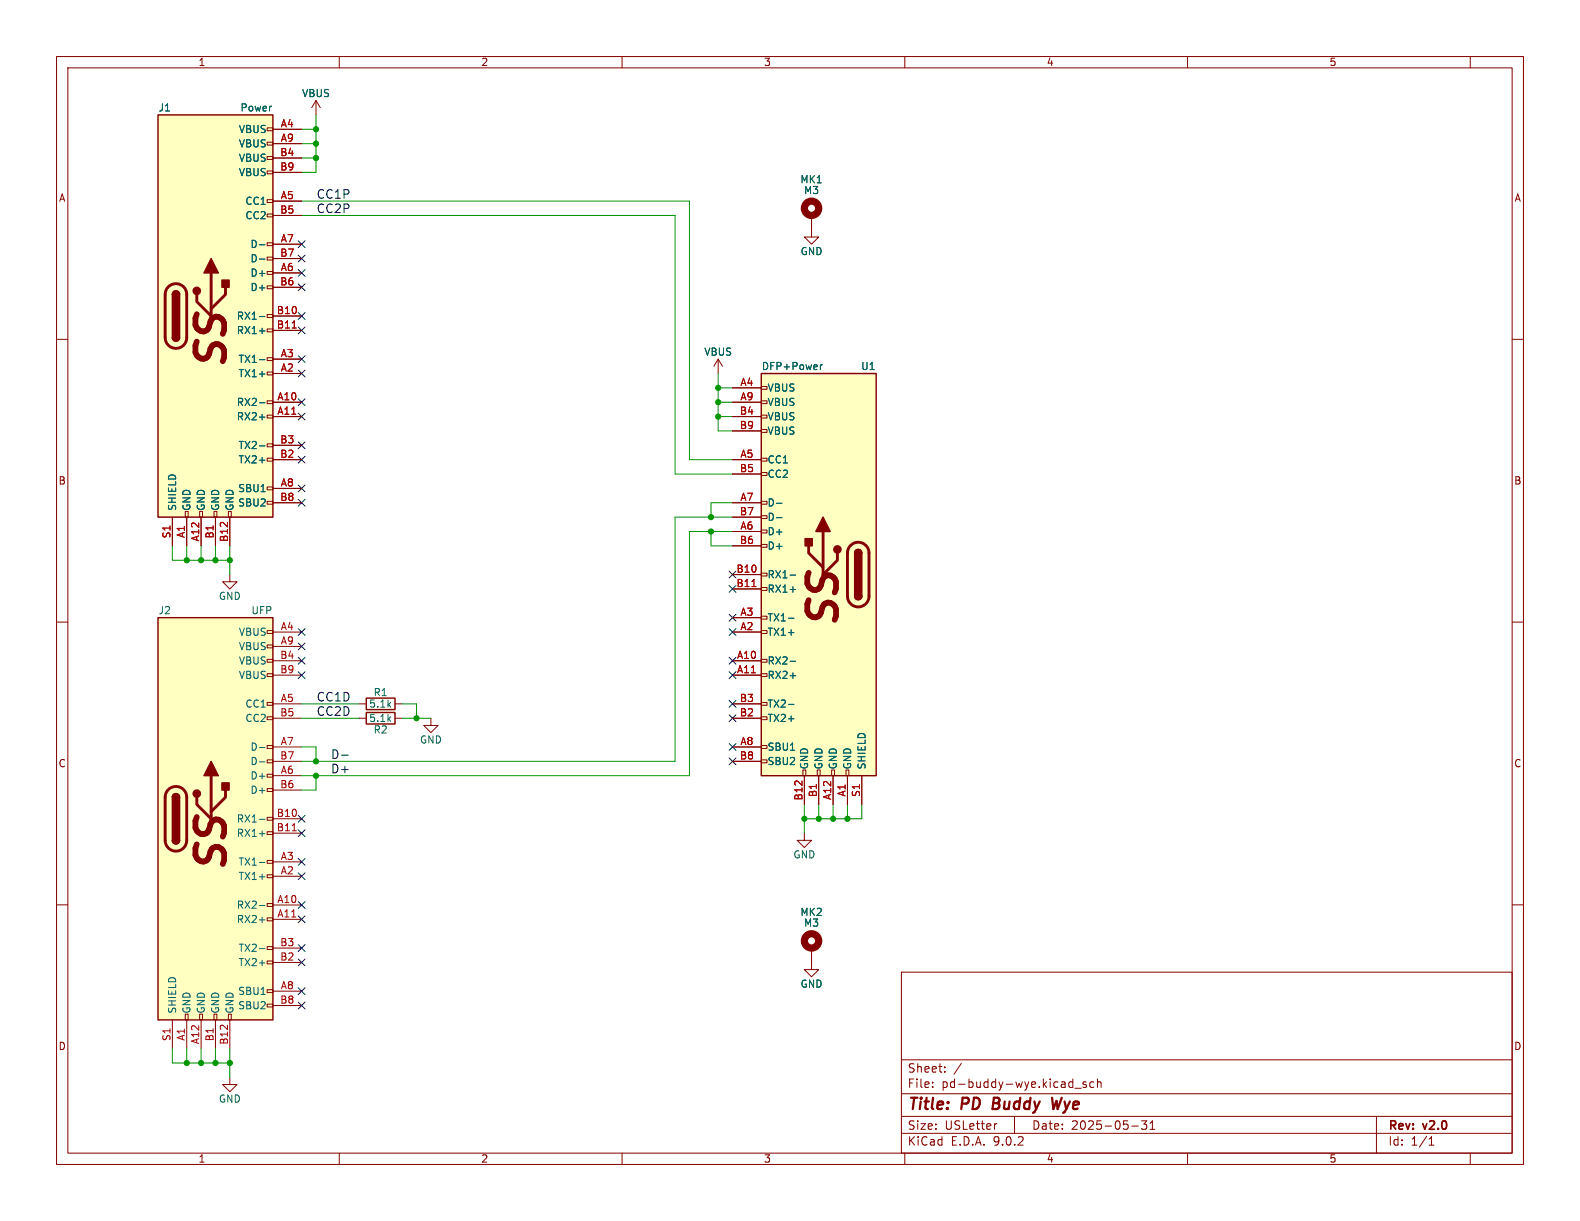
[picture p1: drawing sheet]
<svg xmlns="http://www.w3.org/2000/svg" width="279mm" height="216mm" viewBox="0 0 279 216" stroke-linecap="round" stroke-linejoin="round" font-family="sans-serif">
<g fill="none" stroke="#840000" stroke-width=".18">
<path d="M10 10h259.4v195.9h-259.4zM12 12h255.4v191.9h-255.4zM55.9 17.8l-.8 1.3M55.9 17.8l.7 1.3M55.9 17.8v2.5M60 10v2M110 10v2M160 10v2M210 10v2M260 10v2M10 60h2M267.4 60h2"/>
<path d="M10 110h2M40.6 101.6v1.3h1.3l-1.3 1.2-1.2-1.2h1.2M267.4 110h2M142.2 147.3v1.3h-1.2l1.2 1.3 1.3-1.3h-1.3M10 160h2M143.5 167.6v3.9h-1.3l1.3 1.2 1.3-1.2h-1.3M159.4 171.9h108v32h-108zM267.4 160h2M40.6 190.5v1.3h1.3l-1.3 1.2-1.2-1.2h1.2M159.4 197.4h108M159.4 193.4h108M159.4 187.4h108"/>
<path d="M164.9 192.1v.2M164.9 191.4v.1M167.1 189.4v.2M167.1 188.7v.1M170 188l-1.3 1.9M176.3 198.7l-.3 .1M179.4 197.4v3M190.1 192.4h1.1M192.1 191.4l-.4-.1-.2 .2 .1 .2 .5 .2v.3h-.6M193.4 191.4l-.4-.1-.3 .3v.4l.2 .2h.5M194.1 191.4l.2-.1 .3 .1 .1 .9M194.1 190.8v1.5"/>
<path d="M200.1 199.1h1.2M201.9 198.2h.9l-.5 .6 .4 .1v.6l-.2 .2h-.4l-.2-.2M203.4 199.7h.8M203.4 198.6l.4-.4v1.5M243.4 197.4v6.5M60 203.9v2M110 203.9v2M159.4 200.4h108M160 203.9v2M210 203.9v2M252.7 202.5h.9M252.7 201.4l.4-.4v1.5"/>
<path d="M260 203.9v2"/>
</g>
<path d="M175.8 194.1l-.3 2h.8M187.8 194.1l-.8 2-.2-1.4-.5 1.4" fill="none" stroke="#840000" stroke-width=".4"/>
<circle cx="143.5" cy="166.4" r="1.27" fill="none" stroke="#840000" stroke-width="1.3"/>
<path d="M134.6 66h20.3v71.2h-20.3z" fill="#ffffc2"/>
<g fill="none" stroke="#840000" stroke-width=".18">
<path d="M143.5 40.6v1.3h-1.3l1.3 1.3 1.3-1.3h-1.3M129.5 68.6h5.1M129.5 71.1h5.1M129.5 73.7h5.1M129.5 76.2h5.1M134.6 68.3h1v.5h-1zM134.6 70.9h1v.5h-1zM134.6 73.4h1v.5h-1zM134.6 75.9h1v.6h-1zM129.5 81.3h5.1M129.5 83.8h5.1M129.5 88.9h5.1"/>
<path d="M129.5 91.4h5.1M129.5 94h5.1M129.5 96.5h5.1M134.6 81h1v.5h-1zM134.6 83.6h1v.5h-1zM134.6 88.6h1v.6h-1zM134.6 91.2h1v.5h-1zM134.6 93.7h1v.5h-1zM134.6 96.3h1v.5h-1zM129.5 101.6h5.1M129.5 104.1h5.1M129.5 109.2h5.1"/>
<path d="M129.5 111.8h5.1M129.5 116.8h5.1M129.5 119.4h5.1M134.6 101.3h1v.6h-1zM134.6 103.9h1v.5h-1zM134.6 109h1v.5h-1zM134.6 111.5h1v.5h-1zM134.6 116.6h1v.5h-1zM134.6 119.1h1v.5h-1zM129.5 124.5h5.1M129.5 127h5.1M129.5 132.1h5.1"/>
<path d="M129.5 134.6h5.1M134.6 124.2h1v.5h-1zM134.6 126.7h1v.6h-1zM134.6 131.8h1v.5h-1zM134.6 134.4h1v.5h-1zM142 136.1h.5v1.1h-.5zM142.2 137.2v5M144.5 136.1h.5v1.1h-.5zM144.8 137.2v5M147.1 136.1h.5v1.1h-.5zM147.3 137.2v5M149.6 136.1h.5v1.1h-.5z"/>
<path d="M149.9 137.2v5M152.4 137.2v5"/>
</g>
<path d="M134.6 66h20.3v71.2h-20.3zM151.1 97.8a.63 .63 0 0 1 .7-.6 .63 .63 0 0 1 .6 .6M151.1 105.4a.63 .63 0 0 0 .7 .6 .63 .63 0 0 0 .6-.6" fill="none" stroke="#840000" stroke-width=".25"/>
<path d="M143 96.5v1.3l2.5 2.5M145.5 94v8.9M148.1 97.8v1.3l-2.6 2.5M150.4 96.4a1.9 1.9 0 0 1 2.1-.4 1.9 1.9 0 0 1 1.2 1.8v7.6a1.9 1.9 0 0 1-1.9 1.9 1.9 1.9 0 0 1-1.9-1.9v-7.8l.1-.6z" fill="none" stroke="#840000" stroke-width=".51"/>
<g fill="#840000" stroke="#840000" stroke-width=".25">
<path d="M151.1 97.8h1.3v7.6h-1.3z"/>
<path d="M151.3 97.3a.64 .64 0 0 1 .7-.1 .64 .64 0 0 1 .4 .6h-1.3z"/>
<path d="M151.1 105.4h1.3a.63 .63 0 0 1-.6 .6 .63 .63 0 0 1-.7-.6z"/>
<path d="M145.5 91.4l1.3 2.6h-2.5z"/>
<path d="M142.4 95.3h1.2v1.2h-1.2z"/>
<circle cx="148.1" cy="97.2" r=".63"/>
</g>
<path d="M145.1 64.5v.8M145.4 64.5l-.3 .2M137.3 89h1M137.3 91.5h1M139.4 109.3h1M139.7 101.7h1M139.7 104.2h1M139.7 116.9h1M139.7 119.5h1M139.4 124.6h1" fill="none" stroke="#006464" stroke-width=".18"/>
<path d="M133 103.7h.7" fill="none" stroke="#a90000" stroke-width=".18"/>
<path d="M27.9 109.2h20.4v71.1h-20.4z" fill="#ffffc2"/>
<g fill="none" stroke="#840000" stroke-width=".18">
<path d="M143.5 38.1v2.5M127 63.5l.8 1.3M127 63.5l-.8 1.3M127 63.5v2.5M47.2 111.5h1.1v.5h-1.1zM47.2 114h1.1v.6h-1.1zM47.2 116.6h1.1v.5h-1.1zM47.2 119.1h1.1v.5h-1.1zM48.3 111.8h5M48.3 114.3h5M48.3 116.8h5M48.3 119.4h5"/>
<path d="M47.2 124.2h1.1v.5h-1.1zM47.2 126.7h1.1v.6h-1.1zM47.2 131.8h1.1v.5h-1.1zM47.2 134.4h1.1v.5h-1.1zM47.2 136.9h1.1v.5h-1.1zM47.2 139.4h1.1v.6h-1.1zM48.3 124.5h5M48.3 127h5M48.3 132.1h5M48.3 134.6h5M48.3 137.2h5M48.3 139.7h5"/>
<path d="M47.2 144.5h1.1v.5h-1.1zM47.2 147.1h1.1v.5h-1.1zM47.2 152.1h1.1v.6h-1.1zM47.2 154.7h1.1v.5h-1.1zM47.2 159.8h1.1v.5h-1.1zM48.3 144.8h5M48.3 147.3h5M48.3 152.4h5M48.3 154.9h5M32.8 179.3h.5v1h-.5zM35.3 179.3h.5v1h-.5zM37.8 179.3h.6v1h-.6z"/>
<path d="M40.4 179.3h.5v1h-.5zM47.2 162.3h1.1v.5h-1.1zM47.2 167.4h1.1v.5h-1.1zM47.2 169.9h1.1v.5h-1.1zM47.2 175h1.1v.5h-1.1zM47.2 177.5h1.1v.6h-1.1zM48.3 160h5M48.3 162.6h5M48.3 167.6h5M48.3 170.2h5M48.3 175.3h5M48.3 177.8h5"/>
<path d="M30.5 180.3v5.1M33 180.3v5.1M35.6 180.3v5.1M38.1 180.3v5.1M40.6 180.3v5.1"/>
</g>
<path d="M27.9 109.2h20.4v71.1h-20.4zM30.5 141a.63 .63 0 0 1 .6-.7 .63 .63 0 0 1 .6 .7M30.5 148.6a.63 .63 0 0 0 .6 .6 .63 .63 0 0 0 .6-.6" fill="none" stroke="#840000" stroke-width=".25"/>
<path d="M29.8 139.6a1.9 1.9 0 0 1 2-.4 1.9 1.9 0 0 1 1.2 1.8v7.6a1.9 1.9 0 0 1-1.9 1.9 1.9 1.9 0 0 1-1.9-1.9v-7.8l.2-.6zM37.3 137.2v8.9M39.9 139.7v1.3l-2.6 2.5M34.8 141v1.2l2.5 2.6" fill="none" stroke="#840000" stroke-width=".51"/>
<g fill="#840000" stroke="#840000" stroke-width=".25">
<path d="M30.5 141h1.2v7.6h-1.2z"/>
<path d="M30.7 140.5a.64 .64 0 0 1 .7-.1 .64 .64 0 0 1 .3 .6h-1.2z"/>
<path d="M30.5 148.6h1.2a.63 .63 0 0 1-.6 .6 .63 .63 0 0 1-.6-.6z"/>
<path d="M37.3 134.6l1.3 2.6h-2.5z"/>
<path d="M39.2 138.4h1.3v1.3h-1.3z"/>
<circle cx="34.8" cy="140.3" r=".63"/>
</g>
<path d="M45.9 132.2h.9M45.9 134.7h.9M45.9 144.9h.9M45.9 147.4h.9M45.9 152.5h.9M45.9 160.1h.9M45.9 162.7h.9M45.9 167.7h.9" fill="none" stroke="#006464" stroke-width=".18"/>
<path d="M51.7 146.9h.7" fill="none" stroke="#a90000" stroke-width=".18"/>
<circle cx="143.5" cy="36.8" r="1.27" fill="none" stroke="#840000" stroke-width="1.3"/>
<path d="M27.9 20.3h20.4v71.1h-20.4z" fill="#ffffc2"/>
<g fill="none" stroke="#840000" stroke-width=".18">
<path d="M47.2 22.6h1.1v.5h-1.1zM47.2 25.1h1.1v.6h-1.1zM47.2 27.7h1.1v.5h-1.1zM47.2 30.2h1.1v.5h-1.1zM47.2 35.3h1.1v.5h-1.1zM47.2 37.8h1.1v.6h-1.1zM48.3 22.9h5M48.3 25.4h5M48.3 27.9h5M48.3 30.5h5M48.3 35.6h5M48.3 38.1h5"/>
<path d="M143.5 38.1v2.5M47.2 42.9h1.1v.5h-1.1zM47.2 45.5h1.1v.5h-1.1zM47.2 48h1.1v.5h-1.1zM47.2 50.5h1.1v.6h-1.1zM47.2 55.6h1.1v.5h-1.1zM47.2 58.2h1.1v.5h-1.1zM48.3 43.2h5M48.3 45.7h5M48.3 48.3h5M48.3 50.8h5M48.3 55.9h5"/>
<path d="M48.3 58.4h5M47.2 63.2h1.1v.6h-1.1zM47.2 65.8h1.1v.5h-1.1zM47.2 70.9h1.1v.5h-1.1zM47.2 73.4h1.1v.5h-1.1zM47.2 78.5h1.1v.5h-1.1zM48.3 63.5h5M48.3 66h5M48.3 71.1h5M48.3 73.7h5M48.3 78.7h5M129.5 71.1h5.1"/>
<path d="M129.5 73.7h5.1M129.5 68.6h5.1M129.5 76.2h5.1M30.5 91.4v5.1M32.8 90.4h.5v1h-.5zM33 91.4v5.1M35.3 90.4h.5v1h-.5zM35.6 91.4v5.1M37.8 90.4h.6v1h-.6zM38.1 91.4v5.1M40.4 90.4h.5v1h-.5zM40.6 91.4v5.1"/>
<path d="M47.2 81h1.1v.5h-1.1zM47.2 86.1h1.1v.5h-1.1zM47.2 88.6h1.1v.6h-1.1zM48.3 81.3h5M48.3 86.4h5M48.3 88.9h5M129.5 81.3h5.1M129.5 88.9h5.1M129.5 83.8h5.1M129.5 91.4h5.1M129.5 94h5.1M129.5 96.5h5.1"/>
<path d="M129.5 101.6h5.1M129.5 104.1h5.1M129.5 109.2h5.1M129.5 111.8h5.1M129.5 116.8h5.1M129.5 119.4h5.1M63.5 127h1.3M63.5 124.5h1.3M69.8 127h1.3M69.8 124.5h1.3M76.2 127v1.3h1.3l-1.3 1.2-1.3-1.2h1.3M129.5 127h5.1"/>
<path d="M129.5 124.5h5.1M129.5 132.1h5.1M129.5 134.6h5.1M142.2 137.2v5M144.8 137.2v5M147.3 137.2v5M149.9 137.2v5M152.4 137.2v5M143.5 167.6v2.6"/>
</g>
<path d="M27.9 20.3h20.4v71.1h-20.4zM30.5 52.1a.63 .63 0 0 1 .6-.7 .63 .63 0 0 1 .6 .7M30.5 59.7a.63 .63 0 0 0 .6 .6 .63 .63 0 0 0 .6-.6M64.8 126h5v2h-5zM64.8 123.4h5v2.1h-5z" fill="none" stroke="#840000" stroke-width=".25"/>
<path d="M29.8 50.7a1.9 1.9 0 0 1 2-.4 1.9 1.9 0 0 1 1.2 1.8v7.6a1.9 1.9 0 0 1-1.9 1.9 1.9 1.9 0 0 1-1.9-1.9v-7.8l.2-.6zM34.8 52.1v1.2l2.5 2.6M37.3 48.3v8.9M39.9 50.8v1.3l-2.6 2.5" fill="none" stroke="#840000" stroke-width=".51"/>
<g fill="#840000" stroke="#840000" stroke-width=".25">
<path d="M30.5 52.1h1.2v7.6h-1.2z"/>
<path d="M30.7 51.6a.64 .64 0 0 1 .7-.1 .64 .64 0 0 1 .3 .6h-1.2z"/>
<path d="M30.5 59.7h1.2a.63 .63 0 0 1-.6 .6 .63 .63 0 0 1-.6-.6z"/>
<path d="M37.3 45.7l1.3 2.6h-2.5z"/>
<path d="M39.2 49.5h1.3v1.3h-1.3z"/>
<circle cx="34.8" cy="51.4" r=".63"/>
</g>
<g fill="none" stroke="#006464" stroke-width=".18">
<path d="M45.9 43.3h.9M45.9 45.8h.9M45.9 56h.9M45.9 58.5h.9M45.9 63.6h.9M45.9 71.2h.9M45.9 73.8h.9M45.9 78.8h.9M145.1 64.5v.8M145.4 64.5l-.3 .2M137.3 89h1M137.3 91.5h1"/>
<path d="M139.4 109.3h1M139.7 101.7h1M139.7 104.2h1M139.7 116.9h1M139.7 119.5h1M139.4 124.6h1"/>
</g>
<path d="M51.7 58h.7M133 103.7h.7" fill="none" stroke="#a90000" stroke-width=".18"/>
<path d="M60.4 133.5h1.2" fill="none" stroke="#0f0f0f" stroke-width=".18"/>
<g fill="none" stroke="#009600" stroke-width=".18">
<path d="M53.3 35.6h68.6v45.7h7.6M53.3 38.1h66.1v45.7h10.1M53.3 22.9h2.6M53.3 25.4h2.6M53.3 27.9h2.6M55.9 20.3v10.2h-2.6M127 66v10.2h2.5M127 73.7h2.5M127 71.1h2.5M127 68.6h2.5M30.5 96.5v2.6h10.1M33 96.5v2.6"/>
<path d="M35.6 96.5v2.6M38.1 96.5v2.6M40.6 96.5v5.1M125.7 94v2.5h3.8M129.5 94h-7.6v43.2h-68.6M129.5 91.4h-10.1v43.2h-66.1M129.5 88.9h-3.8v2.5M53.3 132.1h2.6v2.5M53.3 127h10.2M53.3 124.5h10.2M55.9 137.2v2.5h-2.6M71.1 127h5.1"/>
<path d="M71.1 124.5h2.6v2.5M142.2 142.2v5.1M144.8 142.2v2.6M147.3 142.2v2.6M149.9 142.2v2.6M152.4 142.2v2.6h-10.2M30.5 185.4v2.6h10.1M33 185.4v2.6M35.6 185.4v2.6M38.1 185.4v2.6M40.6 185.4v5.1"/>
</g>
<g fill="none" stroke="#000084" stroke-width=".18">
<path d="M52.7 42.6l1.2 1.2M52.7 45.1l1.2 1.2M52.7 47.7l1.2 1.2M52.7 55.3l1.2 1.2M52.7 50.2l1.2 1.2M52.7 57.8l1.2 1.2M53.9 42.6l-1.2 1.2M53.9 45.1l-1.2 1.2M53.9 47.7l-1.2 1.2M53.9 55.3l-1.2 1.2M53.9 50.2l-1.2 1.2M53.9 57.8l-1.2 1.2"/>
<path d="M52.7 70.5l1.2 1.2M52.7 78.1l1.2 1.2M52.7 65.4l1.2 1.2M52.7 62.9l1.2 1.2M52.7 73.1l1.2 1.2M53.9 70.5l-1.2 1.2M53.9 78.1l-1.2 1.2M53.9 65.4l-1.2 1.2M53.9 62.9l-1.2 1.2M53.9 73.1l-1.2 1.2M52.7 88.3l1.2 1.2M52.7 85.8l1.2 1.2"/>
<path d="M52.7 80.7l1.2 1.2M53.9 88.3l-1.2 1.2M53.9 85.8l-1.2 1.2M53.9 80.7l-1.2 1.2M52.7 118.8l1.2 1.2M52.7 116.2l1.2 1.2M52.7 111.2l1.2 1.2M52.7 113.7l1.2 1.2M53.9 118.8l-1.2 1.2M53.9 116.2l-1.2 1.2M53.9 111.2l-1.2 1.2M53.9 113.7l-1.2 1.2"/>
<path d="M128.9 111.2l1.2 1.2M128.9 108.6l1.2 1.2M128.9 116.2l1.2 1.2M128.9 118.8l1.2 1.2M128.9 101l1.2 1.2M128.9 103.5l1.2 1.2M130.1 101l-1.2 1.2M130.1 111.2l-1.2 1.2M130.1 108.6l-1.2 1.2M130.1 116.2l-1.2 1.2M130.1 118.8l-1.2 1.2M130.1 103.5l-1.2 1.2"/>
<path d="M128.9 123.9l1.2 1.2M128.9 131.5l1.2 1.2M128.9 134l1.2 1.2M128.9 126.4l1.2 1.2M130.1 123.9l-1.2 1.2M130.1 131.5l-1.2 1.2M130.1 134l-1.2 1.2M130.1 126.4l-1.2 1.2M52.7 146.7l1.2 1.2M52.7 151.8l1.2 1.2M52.7 154.3l1.2 1.2M52.7 159.4l1.2 1.2"/>
<path d="M52.7 144.2l1.2 1.2M53.9 146.7l-1.2 1.2M53.9 151.8l-1.2 1.2M53.9 154.3l-1.2 1.2M53.9 159.4l-1.2 1.2M53.9 144.2l-1.2 1.2M52.7 162l1.2 1.2M52.7 169.6l1.2 1.2M52.7 177.2l1.2 1.2M52.7 167l1.2 1.2M52.7 174.7l1.2 1.2M53.9 162l-1.2 1.2"/>
<path d="M53.9 169.6l-1.2 1.2M53.9 177.2l-1.2 1.2M53.9 167l-1.2 1.2M53.9 174.7l-1.2 1.2"/>
</g>
<g fill="#009600" stroke="#009600" stroke-width=".18">
<circle cx="38.1" cy="188" r=".46"/>
<circle cx="40.6" cy="188" r=".46"/>
<circle cx="33" cy="188" r=".46"/>
<circle cx="35.6" cy="188" r=".46"/>
<circle cx="55.9" cy="134.6" r=".46"/>
<circle cx="55.9" cy="137.2" r=".46"/>
<circle cx="40.6" cy="99.1" r=".46"/>
<circle cx="35.6" cy="99.1" r=".46"/>
<circle cx="38.1" cy="99.1" r=".46"/>
<circle cx="33" cy="99.1" r=".46"/>
<circle cx="142.2" cy="144.8" r=".46"/>
<circle cx="149.9" cy="144.8" r=".46"/>
<circle cx="144.8" cy="144.8" r=".46"/>
<circle cx="147.3" cy="144.8" r=".46"/>
<circle cx="55.9" cy="22.9" r=".46"/>
<circle cx="55.9" cy="25.4" r=".46"/>
<circle cx="55.9" cy="27.9" r=".46"/>
<circle cx="127" cy="71.1" r=".46"/>
<circle cx="127" cy="68.6" r=".46"/>
<circle cx="127" cy="73.7" r=".46"/>
<circle cx="125.7" cy="91.4" r=".46"/>
<circle cx="125.7" cy="94" r=".46"/>
<circle cx="73.7" cy="127" r=".46"/>
</g>
<g font-size="7.1" fill="#840000">
<text x="41.4" y="65.9" transform="rotate(-90 41.4 65.9)">SS</text>
<text x="149.6" y="111.6" transform="rotate(-90 149.6 111.6)">SS</text>
<text x="41.4" y="154.8" transform="rotate(-90 41.4 154.8)">SS</text>
</g>
<g font-size="2.8" fill="#840000">
<text x="160.4" y="196.8">Title:</text>
<text x="170.1" y="196.8">PD</text>
<text x="176.4" y="196.8">Buddy</text>
<text x="187.7" y="196.8">Wye</text>
</g>
<g font-size="2.1" fill="#0f0f0f">
<text x="55.9" y="35.2">CC1P</text>
<text x="55.9" y="37.8">CC2P</text>
<text x="55.9" y="124.1">CC1D</text>
<text x="55.9" y="126.7">CC2D</text>
<text x="58.4" y="136.8">D+</text>
<text x="58.4" y="134.3">D-</text>
</g>
<g font-size="2.1" fill="#840000">
<text x="160.4" y="189.9">Sheet:</text>
<text x="160.4" y="192.6">File:</text>
<text x="166.5" y="192.6">pd-buddy-wye.kicad_sch</text>
<text x="160.4" y="202.8">KiCad</text>
<text x="160.4" y="200">Size:</text>
<text x="167.1" y="200">USLetter</text>
<text x="168.1" y="202.8">E.D.A.</text>
<text x="175.7" y="202.8">9.0.2</text>
<text x="182.4" y="200">Date:</text>
<text x="189.4" y="200">2025-05-31</text>
<text x="245.4" y="200.2">Rev:</text>
<text x="245.4" y="202.8">Id:</text>
<text x="249.5" y="202.8">1/1</text>
<text x="251.8" y="200.2">v2.0</text>
</g>
<g font-size="1.8" fill="#840000">
<text x="35" y="11.9">1</text>
<text x="85" y="11.9">2</text>
<text x="135" y="11.9">3</text>
<text x="185" y="11.9">4</text>
<text x="235" y="11.9">5</text>
<text x="10.3" y="35.9">A</text>
<text x="267.7" y="35.9">A</text>
<text x="10.3" y="85.9">B</text>
<text x="267.7" y="85.9">B</text>
<text x="10.3" y="135.9">C</text>
<text x="267.7" y="135.9">C</text>
<text x="10.3" y="185.9">D</text>
<text x="267.7" y="185.9">D</text>
<text x="35" y="205.8">1</text>
<text x="85" y="205.8">2</text>
<text x="135" y="205.8">3</text>
<text x="185" y="205.8">4</text>
<text x="235" y="205.8">5</text>
</g>
<g font-size="1.8" fill="#006464">
<text x="53.3" y="17.4">VBUS</text>
<text x="27.9" y="19.9">J1</text>
<text x="42.1" y="23.7">VBUS</text>
<text x="42.4" y="19.9">Power</text>
<text x="42.1" y="26.3">VBUS</text>
<text x="42.1" y="28.8">VBUS</text>
<text x="42.1" y="31.3">VBUS</text>
<text x="141.4" y="32.6">MK1</text>
<text x="142.1" y="34.5">M3</text>
<text x="43.3" y="36.4">CC1</text>
<text x="43.3" y="39">CC2</text>
<text x="44.2" y="44">D-</text>
<text x="44.2" y="46.6">D-</text>
<text x="141.5" y="45.3">GND</text>
<text x="44.2" y="49.1">D+</text>
<text x="44.2" y="51.7">D+</text>
<text x="41.8" y="56.7">RX1-</text>
<text x="41.8" y="59.3">RX1+</text>
<text x="42.1" y="64.4">TX1-</text>
<text x="124.4" y="63.1">VBUS</text>
<text x="134.6" y="65.6">DFP+Power</text>
<text x="152.2" y="65.6">U1</text>
<text x="41.8" y="72">RX2-</text>
<text x="42.1" y="66.9">TX1+</text>
<text x="135.6" y="69.4">VBUS</text>
<text x="135.6" y="72">VBUS</text>
<text x="41.8" y="74.5">RX2+</text>
<text x="135.6" y="74.5">VBUS</text>
<text x="135.6" y="77.1">VBUS</text>
<text x="42.1" y="79.6">TX2-</text>
<text x="42.1" y="82.1">TX2+</text>
<text x="135.6" y="82.1">CC1</text>
<text x="42" y="87.2">SBU1</text>
<text x="42" y="89.8">SBU2</text>
<text x="135.6" y="84.7">CC2</text>
<text x="135.6" y="89.8">D-</text>
<text x="31.3" y="90.4" transform="rotate(-90 31.3 90.4)">SHIELD</text>
<text x="33.9" y="90.4" transform="rotate(-90 33.9 90.4)">GND</text>
<text x="36.4" y="90.4" transform="rotate(-90 36.4 90.4)">GND</text>
<text x="39" y="90.4" transform="rotate(-90 39 90.4)">GND</text>
<text x="41.5" y="90.4" transform="rotate(-90 41.5 90.4)">GND</text>
<text x="135.6" y="92.3">D-</text>
<text x="135.6" y="94.8">D+</text>
<text x="135.6" y="97.4">D+</text>
<text x="38.6" y="106.3">GND</text>
<text x="135.6" y="102.5">RX1-</text>
<text x="135.6" y="105">RX1+</text>
<text x="27.9" y="108.8">J2</text>
<text x="42.1" y="112.6">VBUS</text>
<text x="44.4" y="108.8">UFP</text>
<text x="135.6" y="110.1">TX1-</text>
<text x="135.6" y="112.6">TX1+</text>
<text x="42.1" y="115.2">VBUS</text>
<text x="42.1" y="117.7">VBUS</text>
<text x="135.6" y="117.7">RX2-</text>
<text x="42.1" y="120.2">VBUS</text>
<text x="43.3" y="125.3">CC1</text>
<text x="65.2" y="125.3">5.1k</text>
<text x="66" y="123.3">R1</text>
<text x="135.6" y="120.2">RX2+</text>
<text x="135.6" y="125.3">TX2-</text>
<text x="43.3" y="127.9">CC2</text>
<text x="65.2" y="127.9">5.1k</text>
<text x="66" y="129.9">R2</text>
<text x="74.2" y="131.7">GND</text>
<text x="135.6" y="127.9">TX2+</text>
<text x="44.2" y="132.9">D-</text>
<text x="44.2" y="135.5">D-</text>
<text x="135.6" y="132.9">SBU1</text>
<text x="135.6" y="135.5">SBU2</text>
<text x="143.1" y="136.1" transform="rotate(-90 143.1 136.1)">GND</text>
<text x="145.6" y="136.1" transform="rotate(-90 145.6 136.1)">GND</text>
<text x="148.2" y="136.1" transform="rotate(-90 148.2 136.1)">GND</text>
<text x="150.7" y="136.1" transform="rotate(-90 150.7 136.1)">GND</text>
<text x="153.3" y="136.1" transform="rotate(-90 153.3 136.1)">SHIELD</text>
<text x="44.2" y="138">D+</text>
<text x="44.2" y="140.6">D+</text>
<text x="41.8" y="145.6">RX1-</text>
<text x="41.8" y="148.2">RX1+</text>
<text x="42.1" y="153.3">TX1-</text>
<text x="42.1" y="155.8">TX1+</text>
<text x="140.2" y="152">GND</text>
<text x="41.8" y="160.9">RX2-</text>
<text x="41.8" y="163.4">RX2+</text>
<text x="141.4" y="162.2">MK2</text>
<text x="142.1" y="164.1">M3</text>
<text x="42.1" y="168.5">TX2-</text>
<text x="42.1" y="171">TX2+</text>
<text x="31.3" y="179.3" transform="rotate(-90 31.3 179.3)">SHIELD</text>
<text x="33.9" y="179.3" transform="rotate(-90 33.9 179.3)">GND</text>
<text x="36.4" y="179.3" transform="rotate(-90 36.4 179.3)">GND</text>
<text x="39" y="179.3" transform="rotate(-90 39 179.3)">GND</text>
<text x="41.5" y="179.3" transform="rotate(-90 41.5 179.3)">GND</text>
<text x="42" y="176.1">SBU1</text>
<text x="42" y="178.7">SBU2</text>
<text x="141.5" y="174.9">GND</text>
<text x="38.6" y="195.2">GND</text>
</g>
<g font-size="1.8" fill="#a90000">
<text x="49.5" y="22.6">A4</text>
<text x="49.5" y="27.7">B4</text>
<text x="49.5" y="25.1">A9</text>
<text x="49.5" y="30.2">B9</text>
<text x="49.5" y="35.3">A5</text>
<text x="49.5" y="37.8">B5</text>
<text x="49.5" y="45.5">B7</text>
<text x="49.5" y="42.9">A7</text>
<text x="49.5" y="50.5">B6</text>
<text x="49.5" y="48">A6</text>
<text x="48.9" y="55.6">B10</text>
<text x="48.9" y="58.2">B11</text>
<text x="49.5" y="63.2">A3</text>
<text x="49.5" y="65.8">A2</text>
<text x="48.9" y="70.9">A10</text>
<text x="130.8" y="68.3">A4</text>
<text x="130.8" y="70.9">A9</text>
<text x="48.9" y="73.4">A11</text>
<text x="130.7" y="73.4">B4</text>
<text x="130.7" y="75.9">B9</text>
<text x="49.5" y="78.5">B3</text>
<text x="49.5" y="81">B2</text>
<text x="130.7" y="83.6">B5</text>
<text x="130.8" y="81">A5</text>
<text x="49.5" y="88.6">B8</text>
<text x="49.5" y="86.1">A8</text>
<text x="130.8" y="88.6">A7</text>
<text x="30.2" y="95.3" transform="rotate(-90 30.2 95.3)">S1</text>
<text x="32.8" y="95.2" transform="rotate(-90 32.8 95.2)">A1</text>
<text x="35.3" y="95.8" transform="rotate(-90 35.3 95.8)">A12</text>
<text x="37.8" y="95.3" transform="rotate(-90 37.8 95.3)">B1</text>
<text x="40.4" y="95.9" transform="rotate(-90 40.4 95.9)">B12</text>
<text x="130.7" y="91.2">B7</text>
<text x="130.8" y="93.7">A6</text>
<text x="130.1" y="101.3">B10</text>
<text x="130.7" y="96.3">B6</text>
<text x="130.1" y="103.9">B11</text>
<text x="49.5" y="111.5">A4</text>
<text x="130.8" y="109">A3</text>
<text x="130.8" y="111.5">A2</text>
<text x="49.5" y="116.6">B4</text>
<text x="49.5" y="119.1">B9</text>
<text x="49.5" y="114">A9</text>
<text x="130.2" y="116.6">A10</text>
<text x="130.2" y="119.1">A11</text>
<text x="49.5" y="124.2">A5</text>
<text x="130.7" y="124.2">B3</text>
<text x="49.5" y="126.7">B5</text>
<text x="49.5" y="131.8">A7</text>
<text x="130.7" y="126.7">B2</text>
<text x="130.8" y="131.8">A8</text>
<text x="49.5" y="134.4">B7</text>
<text x="49.5" y="136.9">A6</text>
<text x="130.7" y="134.4">B8</text>
<text x="49.5" y="139.4">B6</text>
<text x="142" y="141.6" transform="rotate(-90 142 141.6)">B12</text>
<text x="144.5" y="141" transform="rotate(-90 144.5 141)">B1</text>
<text x="147.1" y="141.6" transform="rotate(-90 147.1 141.6)">A12</text>
<text x="149.6" y="141" transform="rotate(-90 149.6 141)">A1</text>
<text x="152.1" y="141" transform="rotate(-90 152.1 141)">S1</text>
<text x="48.9" y="144.5">B10</text>
<text x="48.9" y="147.1">B11</text>
<text x="49.5" y="152.1">A3</text>
<text x="49.5" y="154.7">A2</text>
<text x="48.9" y="159.8">A10</text>
<text x="48.9" y="162.3">A11</text>
<text x="49.5" y="167.4">B3</text>
<text x="49.5" y="169.9">B2</text>
<text x="49.5" y="177.5">B8</text>
<text x="49.5" y="175">A8</text>
<text x="30.2" y="184.2" transform="rotate(-90 30.2 184.2)">S1</text>
<text x="32.8" y="184.1" transform="rotate(-90 32.8 184.1)">A1</text>
<text x="35.3" y="184.7" transform="rotate(-90 35.3 184.7)">A12</text>
<text x="37.8" y="184.2" transform="rotate(-90 37.8 184.2)">B1</text>
<text x="40.4" y="184.8" transform="rotate(-90 40.4 184.8)">B12</text>
</g>
</svg>
